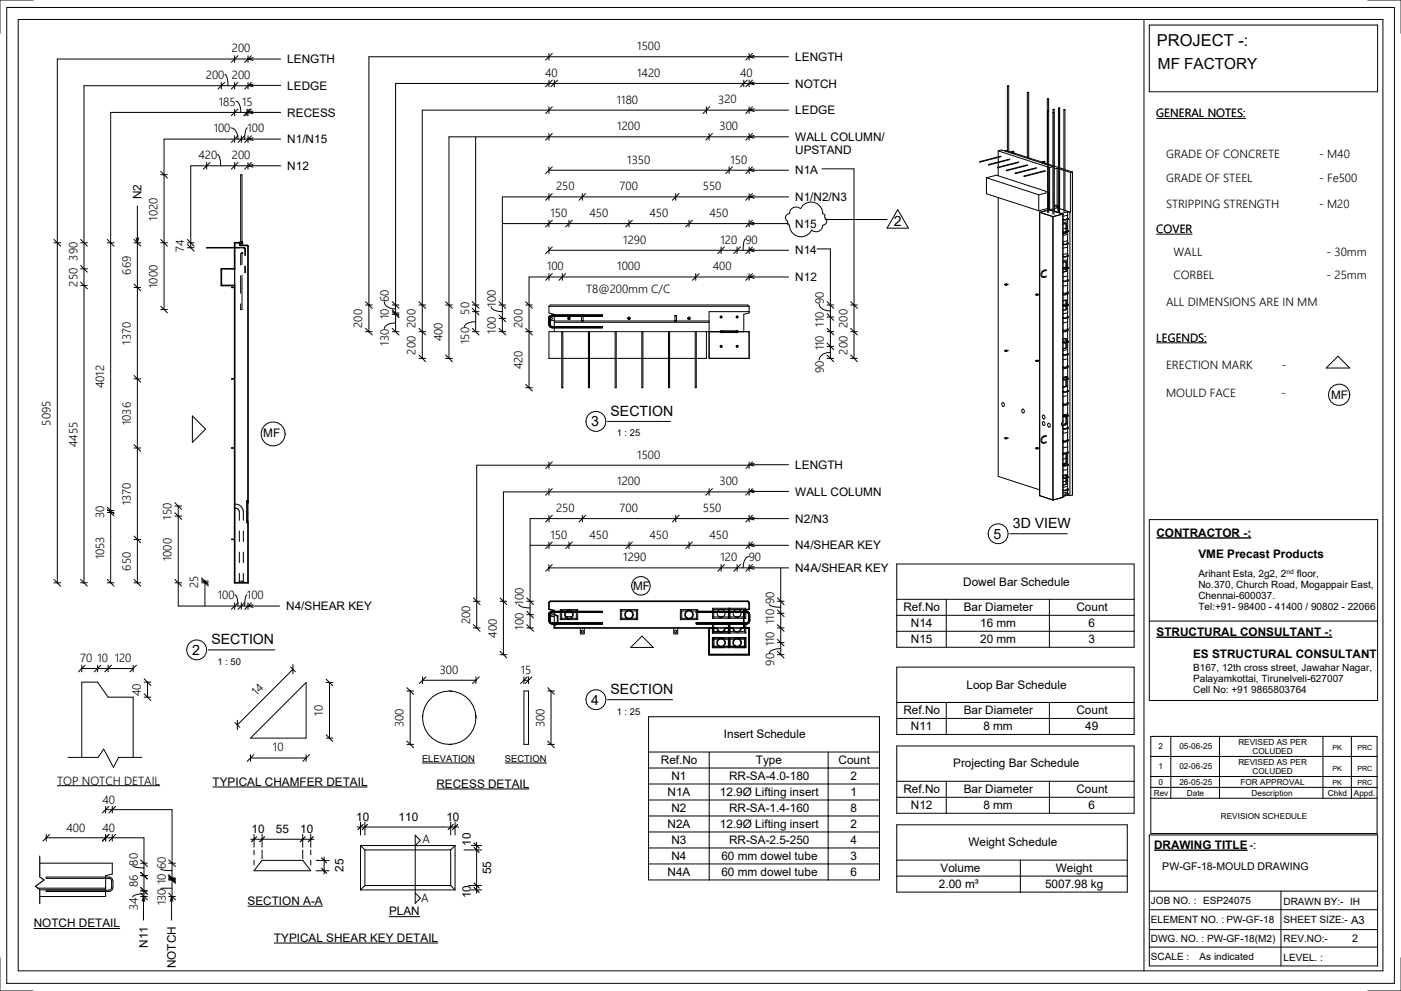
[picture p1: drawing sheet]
<svg xmlns="http://www.w3.org/2000/svg" width="420mm" height="297mm" viewBox="0 0 420 297" stroke-linecap="round" stroke-linejoin="round" font-family="sans-serif">
<g fill="none" stroke="#000" stroke-width=".3">
<path d="M2 2.2h416.1v292.6h-416.1zM5.5 5.8h409.2v285.3h-409.2zM10 0h-10v10M70.4 16.7v2M71.4 16.7l-2 2M74.4 16.7v2M75.4 16.7l-2 2M75.9 17.3l-1.5 .4 1.5 .4M84.1 17.7h-66.9v157M164.6 16v2M165.6 16l-2 2M224.6 16v2"/>
<path d="M225.6 16l-2 2M226.1 16.6l-1.5 .4 1.5 .4M236.5 17h-125.9v82.4M343 5.8v285.3M344.6 7.5h68.5v20h-68.5zM410.1 0h10v10M66.4 24.7v2M67.4 24.7l-2 2M67.4 22.3a3.8 3.8 0 0 1 1 3.4M69.2 38.3a2.98 2.98 0 0 1 2.2 3.4M70.4 32.7v2M70.4 24.7v2"/>
<path d="M70.7 30.3a3.1 3.1 0 0 1 1.5 3.4M71.4 32.7l-2 2M71.4 24.7l-2 2M74.1 32.7v2M74.2 38.3a4.2 4.2 0 0 0-.8 3.4M74.4 25.6l1.5 .4M74.4 25.6h9.7M74.4 32.7v2M74.4 25.7h-49.2v149M74.4 24.7v2M75.1 32.7l-2 2M75.4 32.7l-2 2"/>
<path d="M75.4 24.7l-2 2M75.9 25.2l-1.5 .4M75.9 33.3l-1.5 .4 1.5 .4M84.1 33.7h-50.9v141M164.6 24v2M164.6 32v2M165.6 24l-2 2M165.6 32l-2 2M166.2 24v2M167.2 24l-2 2M211.8 32v2M212.8 32l-2 2"/>
<path d="M223 24v2M224 24l-2 2M224.6 24v2M224.6 32v2M225.6 24l-2 2M225.6 32l-2 2M226.1 24.6l-1.5 .4 1.5 .4M226.1 32.6l-1.5 .4 1.5 .4M236.5 25h-117.9v74.4M236.5 33h-109.9v74.4M302.1 25.8v19.7M302.1 25.8h.4z"/>
<path d="M302.5 25.8v19.8M308 27.7v19.8M308 27.7h.4zM308.4 27.7v19.9M314 29.7v19.7M314 29.7h.4zM314.1 33.2v30.5M314.1 33.2h.3zM314.4 29.7v3.6M314.4 33.2v30.5M315.7 33.7h.3zM315.8 32.8l-.1 31.4"/>
<path d="M315.8 32.8h.3zM316 33.7v30.5M316.1 32.8v29M317.4 33.3h.3zM317.4 32.4l-.1 31.4M317.4 32.4h.3zM317.7 33.3v30.5M317.7 32.4v30.5M319 32.9v30.5M319 32.9h.3zM319.3 32.9v30.5M48.2 52.4h2"/>
<path d="M48.2 51.4l2 2M62 48.7v2M63 48.7l-2 2M65.2 46.3a3.9 3.9 0 0 1 1 3.4M70.4 48.7v2M70.4 40.7v2M71.4 48.7l-2 2M71.4 40.7l-2 2M72.4 40.7v2M73.4 40.7l-2 2M74.4 48.7v2M74.4 40.7v2"/>
<path d="M75.4 48.7l-2 2M75.4 40.7l-2 2M75.9 49.3l-1.5 .4 1.5 .4M75.9 41.3l-1.5 .4 1.5 .4M84.1 49.7h-26.9v24.6M84.1 41.7h-34.9v51.1M142.6 41v58.4M164.6 40v2M164.6 50v2M164.6 58v2M165.6 40l-2 2M165.6 50l-2 2"/>
<path d="M165.6 58l-2 2M174.6 58v2M175.6 58l-2 2M202.6 58v2M203.6 58l-2 2M212.6 40v2M213.6 40l-2 2M218.6 50v2M219.6 50l-2 2M224.6 40v2M224.6 50v2M224.6 58v2"/>
<path d="M225.6 40l-2 2M225.6 50l-2 2M225.6 58l-2 2M226.1 40.6l-1.5 .4 1.5 .4M226.1 50.6l-1.5 .4 1.5 .4M226.1 58.6l-1.5 .4 1.5 .4M236.5 41h-101.9v66.4M236.5 51h-71.9M236.5 59h-85.9v40.4M246.5 50.6h9.6v56.8M295.8 53.3l3-.8 15.3 5M295.8 53.3v4.8l15.7 5.1"/>
<path d="M295.8 53.3l15.7 5.1M299.3 45.2v1.8M299.3 47.2v1.4M299.3 48.7v1.4M299.3 50.3v2.4M299.3 59.2v83.6l12.4 4.1M299.3 45.2l14.8 4.8M299.3 45.2l1.1-.2 13.7 4.4M300.1 46.8l-6.3 1.6M300.2 47l-6.4 1.6M301.1 45.2h1M302.5 45.4l.9 .2"/>
<path d="M302.8 47.7l-6.3 1.6M302.8 47.8l-6.3 1.7M303.2 45.5v.4M303.2 45.5h.2M303.4 45.6v.3M303.4 45.5v.1M303.5 46l.2-.3 .1 .4M303.6 45.7v.3M303.9 45.4l.1 .7M303.9 45.4l-.5 .1M303.9 45.4l-.7 .1M304 45.9l4 1.3"/>
<path d="M305.4 48.5l-6.3 1.7M305.5 48.7l-6.3 1.6M308.1 49.4l-6.3 1.6M308.1 49.6l-6.3 1.6M308.4 47.3l4.3 1.3M310.7 50.3l-6.3 1.6M310.8 50.4l-6.3 1.7M311.5 58.4v4.8M312.5 48.5h.2M312.5 48.5v.4M312.7 48.6v.4M312.7 48.5v.1"/>
<path d="M312.8 49l.2-.3 .1 .4M312.9 48.8h.1M312.9 48.7v.1M312.9 48.8v.2M313.2 48.4l-.7 .1M313.2 48.4l.1 .8M313.2 48.4l-.5 .1M313.3 48.9l.7 .2M313.4 51.1l-6.3 1.7M313.4 51.3l-6.3 1.6M314.1 57.7l-2.6 .7M314.4 50.1l.3 .1"/>
<path d="M314.4 49.5l1.3 .5M314.4 49.2l1.3 .5M314.5 57.6h-.1M314.7 50.2v12.7l1 .3M315.7 50l-1 .2M316.1 49.8l1.3 .4M317 50.4l.4 .1M317 50.4l-.9 .3M317 50.4v11.2M317.7 50.3l1.3 .4M317.7 50.7l1.3 .4M319.3 50.8l2.2 .8"/>
<path d="M319.3 51.2l1.6 .5M320.9 51.7v11.9M321.5 51.6l.1 .1M321.5 51.6v96.8M321.5 51.6l-.6 .1M16.2 72.8h2M16.2 71.8l2 2M24.2 79.6l2 2M24.2 72.8h2M24.2 71.8l2 2M32.2 72.8h2M32.2 71.8l2 2"/>
<path d="M40.2 72.8h2M40.2 71.8l2 2M40.8 71.3l.4 1.5 .4-1.5M41.2 61.7v113M48.2 72.8h2M48.2 71.8l2 2M56.2 74.3h2M56.2 73.3l2 2M56.2 71.8l2 2M56.2 72.8h2M70.4 72.8h.1M71.8 72.8h.1"/>
<path d="M72 74.2h-10v.1h10M72 73.6v-1.2h.7l.1 1.2M72 73.6h.1M72.2 76v3.5M72.2 72.4v-20h.4v20M72.2 74.2h.3M72.3 74.3h.1M72.4 75.8h.4v.2h-.4zM72.6 76v3.3M72.8 74.2l.5 .1 .2 .2 .1 2.1M72.8 74.3l.6 .3v2M73.4 79.8v1.9h.2v-1.9"/>
<path d="M74.2 73.6h.1M74.4 73.8h.1M164.6 66v2M164.6 74v2M165.6 66l-2 2M165.6 74l-2 2M170.6 66v2M171.6 66l-2 2M188.6 66v2M189.6 66l-2 2M206.6 66v2M207.6 66l-2 2"/>
<path d="M216.2 74v2M217.2 74l-2 2M221 74v2M222 74l-2 2M223.5 71.7l-.5 .9-.2 2.4M224.6 66v2M224.6 74v2M225.6 66l-2 2M225.6 74l-2 2M226.1 66.6l-1.5 .4 1.5 .4M226.1 74.6l-1.5 .4 1.5 .4M236.5 67h-85.9"/>
<path d="M236.5 75h-71.9M245 74.6h4v32.8M311.7 63.6v85l4 1.3M311.7 63.6l4 1.3M314.1 63l-2.4 .6M314.1 62.5l-2.6 .7M314.5 62.4h-.1M315.7 62.6l-1.3 .4M315.7 64.9v85M316 61.8a.71 .71 0 0 1 .8-.3 .71 .71 0 0 1 .5 .6M316.1 63.3l1.1 .4M316.2 63.4l.1-1.5 .6-.1a2.07 2.07 0 0 1 .3 2"/>
<path d="M317 62.3l.2 .1M317 62.3l-.8 .2M317 61.9v.4M317.6 63.8l1.1 .4M317.7 62.6l1.3 .4M318.7 64.2v84.9l-3 .8M318.7 64.2l-3 .7M318.7 67.2l1-.2v2.4M318.7 78.7l1-.2v2M319.3 63.1l1.6 .5M319.7 69.6v.2l-1 .3M319.9 65.5l.3 .1"/>
<path d="M319.9 69.2l.3 .1M319.9 72.9l.3 .1M319.9 76.6l.3 .1M320 65.4l.4 .2-1 .4-.7-.1M320 69.1l.4 .2-1 .4-.7-.1M320 72.7l.4 .3-1 .4-.7-.1M320 76.4l.4 .3-1 .3-.7-.1M320.1 63.5l-1.9 .5M320.1 63.5v1.9M320.1 65.6h.1M320.1 65.8v3.3M320.1 69.3h.1"/>
<path d="M320.1 69.5v3.3M320.1 73h.1M320.1 73.2v3.3M320.1 76.7h.1M320.1 76.9v3.3M320.1 63.5l.7 .1M320.1 80l-1.4 .3M320.1 77.9l-1.4 .3M320.1 76l-1.4 .3M320.1 74.1l-1.4 .3M320.1 72.2l-1.4 .3M320.1 70.3l-1.4 .3"/>
<path d="M320.1 68.4l-1.4 .3M320.1 66.4l-1.4 .4M320.1 64.5l-1.4 .4M320.2 65.6l-.8 .2-.7-.1M320.2 69.3l-.8 .2-.7-.1M320.2 73l-.8 .2-.7-.1M320.2 76.7l-.8 .2-.7-.1M320.2 65.6h.1M320.2 69.3h.1M320.2 73h.1M320.2 76.7h.1M320.8 63.6v85"/>
<path d="M320.9 63.6h-.1M24.2 84.6l2 2M24.2 85.6h2M24.2 80.6h2M40.2 86.2h2M40.2 85.2l2 2M48.2 92.8h2M48.2 91.8l2 2M69.6 86.1v.1M70.4 86.1h-.9l.9 .1M70.4 80.6v5M72.2 86.2v1.7"/>
<path d="M72.2 82.7v3.4M72.6 85.9v.5M72.6 86.5v6.3h-.4v-1.7M72.6 82.5v3.3M109.6 90.4l2 2M109.6 98.4l2 2M111.6 91.4h-2M111.6 99.4h-2M115.2 90.5a2.98 2.98 0 0 0 3.4 2.1M117.6 90.4l2 2M117.6 93.2l2 2M117.6 92.8l2 2"/>
<path d="M117.6 98.4l2 2M118.6 96.8a3 3 0 0 0-3.4 1.7M119.6 91.4h-2M119.6 94.2h-2M119.6 93.8h-2M119.6 99.4h-2M125.6 90.4l2 2M125.6 98.4l2 2M127.6 91.4h-2M127.6 99.4h-2M133.6 90.4l2 2M135.6 91.4h-2"/>
<path d="M141.6 90.4l2 2M141.6 92.4l2 2M141.6 98.4l2 2M142.6 96.4a3.1 3.1 0 0 0-3.4 1.6M143.6 91.4h-2M143.6 93.4h-2M143.6 99.4h-2M147.2 91.9a3.1 3.1 0 0 0 3.4 1.5M149.6 90.4l2 2M149.6 94.4l2 2M149.6 98.4l2 2M151.6 91.4h-2"/>
<path d="M151.6 95.4h-2M151.6 99.4h-2M157.6 90.4l2 2M157.6 98.4l2 2M159.6 91.4h-2M159.6 99.4h-2M164.6 82v2M164.6 91.8v2l1.6 .4v.3M164.6 97.3l.3 .7 .7 .2M164.8 94.8l-.3 .1 .1 1.1M164.9 95.4v1.9M164.9 97.3l.2 .4 .5 .2"/>
<path d="M165 95.2h.4l.2 .2-.2 .3-.5-.1M165.3 94.8h15.3v-.3h-15.3l-.7 .7v2.1M165.4 94.8l-.5 .6M165.4 94.8h.2l-.5 .2-.2 .4M165.6 97.9h15v.3h-15M165.6 82l-2 2M166.2 94.8v3.1M166.2 96h-1.3M166.2 98.2v1.2M168.4 99.4v16.8h.4v-16.8M168.6 82v2M169.6 82l-2 2"/>
<path d="M174.4 94.8v1.4M174.8 94.8v1.4M174.8 96.1h-.4M176.8 99.4v16.8h-.4v-16.8M184.4 99.4v16.8h.4v-16.8M192.4 99.4v16.8h.4v-16.8M200.8 99.4v16.8h-.4v-16.8M202.4 96.1h.5M202.9 94.7h-.5M202.9 96.2v-1.6h-.5v1.6M208.5 99.4v16.8h.3v-16.8M208.6 82v2"/>
<path d="M209.6 82l-2 2M211.8 99.4v8M212.6 96.6h-46.4M212.6 96.2h-46.4M216 94.8l.5 .1v.3l-.5 .1zM216.1 99.1l.4 .3-.3 .4-.2-.2zM216.2 95h.2M216.5 99.7h.1M216.7 99.2h.1M220.5 99.7h.1M220.6 99.2h-4l-.2 .2 .2 .3h4M220.7 99.2h.1"/>
<path d="M220.8 99.2l.2-.1 .3 .4-.4 .2zM220.8 94.8l.2-.1 .3 .4-.5 .2zM224.6 82v2M224.6 91.8v2l-1.6 .4v5.2M224.6 91.8h-60M224.6 93.4h-12v14h12v-8h-60v8M224.6 93.4h.1M224.6 91.8l-.4-.4h-59.2l-.4 .4M225.6 82l-2 2M226.1 82.6l-1.5 .4 1.5 .4M236.5 83h-77.9v33.2M245.6 91.1a2.98 2.98 0 0 0 3.4 2.1"/>
<path d="M248 90.4l2 2M248 94l2 2M248 98.4l2 2M250 91.4h-2M250 95h-2M250 99.4h-2M255.1 90.4l2 2M255.1 98.4l2 2M257.1 91.4h-2M257.1 99.4h-2M301.3 85.3l.3 .2M301.3 85.3l.3 .1"/>
<path d="M301.3 85.2v.1M301.6 85.4v.1M301.6 85.2h.3h-.3M301.7 85.4v.1M301.7 85.4h-.1M301.7 85.5h-.1M301.9 85.1l-.6 .1M302.3 85.2l-.6 .2M302.3 85.3l-.6 .2M310.6 88.3l.3 .1M310.6 88.3l.3 .2M310.8 88.3l.4-.1z"/>
<path d="M310.9 88.4v.1M311 88.4v.1M311 88.4h-.1M311 88.5h-.1M311.2 88.1l-.6 .2M311.6 88.2l-.6 .2M311.6 88.3l-.6 .2M313.7 80.8a1.44 1.44 0 0 0-1.3 .7 1.44 1.44 0 0 0-.1 1.5l.6 .2 .9-.2M313.8 81.1l-.8 .2a.87 .87 0 0 0-.6 .8 .87 .87 0 0 0 .5 .8l.8-.2M318.7 90.2l1-.2v1.6M319.7 80.7v.6l-1 .3M319.7 91.7v1.1l-1 .3"/>
<path d="M319.9 91.3l.3 .1M319.9 80.3l.3 .1M319.9 84l.3 .1M319.9 87.6l.3 .1M319.9 95l.3 .1M319.9 98.7l.3 .1M320 80.1l.4 .3-1 .3-.7-.1M320 83.8l.4 .3-1 .3-.7-.1M320 87.5l.4 .3-1 .3-.7-.1M320 91.2l.4 .3-1 .3-.7-.1M320 94.9l.4 .2-1 .4-.7-.1M320 98.6l.4 .2-1 .4-.7-.1"/>
<path d="M320.1 80.3v.1M320.1 80.6v3.3M320.1 84v.1M320.1 84.2v3.3M320.1 87.7v.1M320.1 87.9v3.3M320.1 91.4v.1M320.1 91.6v3.3M320.1 95.1h.1M320.1 95.3v3.3M320.1 98.8h.1M320.1 99v3.3"/>
<path d="M320.1 82.7l-1.4 .4M320.1 85.5l-1.4 .3M320.1 88.3l-1.4 .3M320.1 91l-1.4 .3M320.1 93.8l-1.4 .3M320.1 96.5l-1.4 .3M320.1 99.3l-1.4 .3M320.2 80.4l-.8 .2-.7-.1M320.2 84.1l-.8 .2-.7-.1M320.2 87.8l-.8 .2-.7-.2M320.2 91.4l-.8 .2-.7-.1M320.2 95.1l-.8 .2-.7-.1"/>
<path d="M320.2 98.8l-.8 .2-.7-.1M320.2 80.4h.1M320.2 84.1h.1M320.2 87.8h.1M320.2 91.4l.1 .1M320.2 95.1h.1M320.2 98.8h.1M320.2 84v.1M320.2 87.7v.1M320.2 91.4h.1M40.2 113.6h2M40.2 112.6l2 2"/>
<path d="M69.6 113.5v.1M70.4 113.5h-.9l.9 .1M125.6 106.4l2 2M127.6 107.4h-2M133.6 106.4l2 2M135.6 107.4h-2M157.6 115.2l2 2M159.6 116.2h-2M164.6 107.4h.1M211.8 107.4h-47.2M211.8 107.4h.1M216.1 103.5l.4 .3v.2h-.5z"/>
<path d="M216.2 103.8h.1M220.8 103.7l.2-.2 .3 .4-.4 .2zM248 102.8l2 2M248 106.4l1 1M249 105.6a3 3 0 0 0-3.4 2.4M249 107.4l1 1M250 103.8h-2M250 107.4h-2M255.1 106.4l2 2M257.1 107.4h-2M301.3 105.1l.3 .1M301.3 105.1l.3 .2"/>
<path d="M301.3 105.1h.1M301.5 105.1h.4zM301.6 105.2v.1M301.7 105.2h-.1M301.7 105.3h-.1M301.7 105.2v.1M301.9 104.9l-.6 .2M302.3 105l-.6 .2M302.3 105.2l-.6 .1M310.6 108.1l.3 .2M310.6 108.1l.3 .1M310.8 108.1h.4z"/>
<path d="M310.9 108.2v.1M311 108.2h-.1M311 108.3h-.1M311 108.2v.1M311.2 107.9l-.6 .2M311.6 108.1l-.6 .1M311.6 108.2l-.6 .1M318.7 101.7l1-.3v1.2M318.7 113.2l1-.3v.8M319.7 102.8v1.5l-1 .3M319.7 113.9v1.9l-1 .3M319.9 106.1l.3 .1"/>
<path d="M319.9 102.4l.3 .1M319.9 109.8l.3 .1M319.9 113.5l.3 .1M319.9 117.1l.3 .1M319.9 109.6l.5 .3-1 .3-.7-.1M320 102.2l.4 .3-1 .4-.7-.1M320 105.9l.4 .3-1 .3-.7-.1M320 113.3l.4 .3-1 .3-.7-.1M320 117l.4 .3-1 .3-.7-.1M320.1 102.5h.1M320.1 102.7v3.3M320.1 106.2h.1"/>
<path d="M320.1 106.4v3.3M320.1 109.8v.1M320.1 110.1v3.3M320.1 113.5v.1M320.1 113.7v3.3M320.1 117.2v.1M320.1 117.4v3.3M320.1 102l-1.4 .4M320.1 104.8l-1.4 .3M320.1 107.6l-1.4 .3M320.1 110.3l-1.4 .3M320.1 113.1l-1.4 .3"/>
<path d="M320.1 115.8l-1.4 .3M320.1 118.6l-1.4 .3M320.2 102.5l-.8 .2-.7-.1M320.2 106.2l-.8 .2-.7-.1M320.2 109.9l-.8 .2-.7-.1M320.2 113.6l-.8 .2-.7-.2M320.2 117.3l-.8 .1-.7-.1M320.2 102.5h.1M320.2 106.2h.1M320.2 109.9h.1M320.2 113.6h.1M320.2 117.3h.1"/>
<path d="M320.2 113.5v.1M320.2 117.2v.1M401.2 106.8l3.5 3.5h-7.1zM40.2 134.3h2M40.2 133.3l2 2M57.7 124.7l3.9 4-3.9 3.9zM69.6 134.2v.2M70.4 134.2h-.9l.9 .2M164.6 138.5v2M165.6 138.5l-2 2M224.6 139.3l1.5 .4M224.6 138.5v2"/>
<path d="M224.6 139.5h-81.7v48.8M225.6 138.5l-2 2M226.1 138.9l-1.5 .4M236.5 139.3h-11.9M300.5 120.8a.52 .52 0 0 1 .6 .4 .52 .52 0 0 1-.4 .6l-.3-.5zM301.3 131.3l.3 .3M301.3 131.3l.3 .1M301.3 131.3h.1M301.5 131.3h.4zM301.6 131.4v.2M301.7 131.4v.2M301.7 131.4h-.1"/>
<path d="M301.7 131.6h-.1M301.9 131.2l-.6 .1M302.3 131.3l-.6 .1M302.3 131.4l-.6 .2M306.5 122.7a.52 .52 0 0 1 .6 .4 .52 .52 0 0 1-.5 .6l-.2-.5zM310.6 134.4l.3 .1M310.6 134.4l.3 .2M310.8 134.3h.4zM310.9 134.5v.1M311 134.5v.1M311 134.5h-.1M311 134.6h-.1"/>
<path d="M311.2 134.2l-.6 .2M311.6 134.4l-.6 .2M311.6 134.3l-.6 .2M312.6 124.5a.52 .52 0 0 1 .7 .5 .52 .52 0 0 1-.5 .6l-.3-.5zM312.6 126.5a.52 .52 0 0 1 .7 .4 .52 .52 0 0 1-.5 .6l-.3-.5zM313.7 130.5a1.43 1.43 0 0 0-1.3 .7 1.43 1.43 0 0 0-.1 1.5l.6 .2 .9-.2M313.8 130.8l-.8 .2a.87 .87 0 0 0-.6 .8 .87 .87 0 0 0 .5 .8l.8-.2M314.2 127a.52 .52 0 0 1 .7 .4 .52 .52 0 0 1-.5 .6l-.3-.5zM318.7 126.5l-.2 .2a.55 .55 0 0 0-.3 .5 .55 .55 0 0 0 .5 .5M318.7 127.7h.1M318.7 126.5h.1M318.7 124.7l1-.3v.4"/>
<path d="M318.8 136h-.1M318.9 135.9h.1M319.2 136l-.5 .2M319.7 124.9v2.4l-1 .3M319.7 136v2.8l-1 .2M319.9 124.5l.3 .1M319.9 120.8l.3 .1M319.9 128.2l.3 .1M319.9 131.9l.3 .1M319.9 135.6l.3 .1M319.9 139.3l.3 .1M320 120.7l.4 .3-1 .3-.7-.1"/>
<path d="M320 124.4l.4 .2-1 .4-.7-.1M320 128.1l.4 .2-1 .4-.7-.1M320 131.7l.4 .3-1 .4-.7-.1M320 135.4l.4 .3-1 .3-.7-.1M320 139.1l.4 .3-1 .3-.7-.1M320.1 120.9v.1M320.1 121.1v3.3M320.1 124.6h.1M320.1 124.8v3.3M320.1 128.3h.1M320.1 128.5v3.3M320.1 132h.1"/>
<path d="M320.1 132.2v3.3M320.1 135.6v.1M320.1 135.9v3.3M320.1 139.3v.1M320.1 139.6v3.3M320.1 134l-1.4 .3M320.1 135.7l-1 .2M320.1 137.3l-1.4 .4M320.1 139l-1.4 .4M320.1 121.3l-1.4 .4M320.1 124.1l-1.4 .3M320.1 126.9l-1.4 .3"/>
<path d="M320.1 129.6l-1.4 .3M320.1 132.4l-1.4 .3M320.2 120.9l-.8 .2-.7-.1M320.2 124.6l-.8 .2-.7-.1M320.2 128.3l-.8 .2-.7-.1M320.2 132l-.8 .2-.7-.1M320.2 135.7l-.8 .2-.7-.1M320.2 139.4l-.8 .2-.7-.1M320.2 120.9l.1 .1M320.2 124.6h.1M320.2 128.3h.1M320.2 132h.1"/>
<path d="M320.2 135.7h.1M320.2 139.4h.1M320.3 120.9h-.1M32.2 153.1h2M32.2 152.7l2 2M32.2 153.7h2M32.2 152.1l2 2M52.4 154.7h2M52.4 153.7l2 2M52.4 150.7l2 2M52.4 151.7h2M53.4 151.7v30h30.4"/>
<path d="M70.4 152.3a1.22 1.22 0 0 1 1.4 1.2v2.5M70.4 151.1h.2a2.4 2.4 0 0 1 2.4 2.4v2.5M71.8 159.2v3.1M73 159.2v3.1M74.1 156.1h.3M74.1 156.6v.1M74.4 150.7h.1M74.4 150.1h-.3v.6h.3M74.4 150.7v5.9l-.3 .1M164.6 146.5v2M164.6 154.5v2M165.6 146.5l-2 2"/>
<path d="M165.6 154.5l-2 2M174.6 154.5v2M175.6 154.5l-2 2M202.6 154.5v2M203.6 154.5l-2 2M212.6 146.5v2M213.6 146.5l-2 2M224.6 147.3l1.5 .4M224.6 146.5v2M224.6 147.5h-73.7v48.8M224.6 154.5v2M225.6 146.5l-2 2"/>
<path d="M225.6 154.5l-2 2M226.1 146.9l-1.5 .4M226.1 155.1l-1.5 .4 1.5 .4M236.5 147.3h-11.9M236.5 155.5h-77.6v32.8M318.7 142.6l1-.3v.9M319.7 143.4v1.8l-1 .3M319.9 143l.3 .1M319.9 146.6l.3 .1M320 142.8l.4 .3-1 .3-.7-.1M320 146.5l.4 .3-1 .3-.7-.1M320.1 148.5l.7 .1"/>
<path d="M320.1 148.5l-1.4 .2M320.1 143v.1M320.1 143.2v3.3M320.1 146.7v.1M320.1 146.9v1.6M320.1 140.7l-1.4 .3M320.1 142.4l-1.4 .3M320.1 144.1l-1.4 .3M320.1 145.8l-1.4 .3M320.1 147.5l-1.4 .3M320.2 143.1l-.8 .2-.7-.2M320.2 146.7l-.8 .2-.7-.1"/>
<path d="M320.2 143.1h.1M320.2 146.7l.1 .1M320.2 146.7h.1M320.4 148.5l-.3-.5-.7 .2-.1 .5M321.5 148.4l-.7 .2M321.6 148.3l-.1 .1M344.6 155.8h68.5v54.2h-68.5zM16.2 174.7h2M16.2 173.7l2 2M24.2 174.7h2M24.2 173.7l2 2M32.2 174.7h2"/>
<path d="M32.2 173.7l2 2M40.2 174.7h2M40.2 173.7l1 1M40.2 161.7h2M40.2 160.7l2 2M41.2 174.7l1 1M52.4 174.7h2M52.4 173.7l2 2M60.4 174.7h2M60.4 174.2h2M60.4 173.2l2 2M60.4 173.7l2 2"/>
<path d="M61.4 174.2v7.5M69.6 161.7v.1M70.4 174.7h.1M70.4 161.7h-.9l.9 .1M70.4 178.3a3.9 3.9 0 0 1 1 3.4M71.6 174.7l.2-.5h1.1l.2 .5M71.8 171.9v2.4M71.8 165.5v3.2M73 171.9v2.4M73 165.5v3.2M74 178.3l-.4 1-.2 2.4M74.4 174.7h.1"/>
<path d="M141.9 179.3l2 2M149.9 179.3l2 2M157.9 179.3l2 2M158.9 163.5h77.6M164.6 162.5v2M164.6 169.2v2M165.6 162.5l-2 2M165.6 169.2l-2 2M170.6 162.5v2M171.6 162.5l-2 2M188.6 162.5v2M189.6 162.5l-2 2"/>
<path d="M206.6 162.5v2M207.6 162.5l-2 2M216.2 169.2v2M217.2 169.2l-2 2M221 169.2v2M222 169.2l-2 2M224.5 166.9a3 3 0 0 0-1.7 3.3M224.6 162.5v2M224.6 169.2v2M225.6 162.5l-2 2M225.6 169.2l-2 2M226.1 163.1l-1.5 .4 1.5 .4"/>
<path d="M226.1 169.8l-1.5 .4 1.5 .4M233.1 179.3l2 2M234.1 170.3v26M236.5 170.2h-71.9M24.5 199.4v2M25.5 199.4l-2 2M29.3 199.4v2M30.3 199.4l-2 2M32.4 199.4v2M33.4 199.4l-2 2M39.9 199.4v2M40.9 199.4l-2 2"/>
<path d="M70.4 180.7v2M71.4 180.7l-2 2M72.4 180.7v2M73.4 180.7l-2 2M74.4 180.7v2M75.4 180.7l-2 2M75.9 181.3l-1.5 .4 1.5 .4M87.1 200l1.4 1.4M87.8 199.2v2.9M141.9 187.3l2 2M143.9 180.3h-2M143.9 188.3h-2"/>
<path d="M149.9 195.3l2 2M151.9 180.3h-2M151.9 196.3h-2M155.6 181.2a3.6 3.6 0 0 0 3.3 1.1M157.9 183.3l2 2M157.9 187.3l2 2M159.9 180.3h-2M159.9 184.3h-2M159.9 188.3h-2M164.6 180.7h.1M164.8 183.7l-.3 .1 .1 1M164.9 184.3v1.8"/>
<path d="M164.9 186.1l.2 .5 .5 .1M165 184h.4l.2 .3-.2 .2h-.5M165.4 183.7l15.2-.1v-.3h-15.3l-.7 .7v2.1l.3 .7 .7 .3h15v-.4h-15M165.4 183.6l-.5 .7M165.4 183.6h.2l-.5 .2-.2 .5M166.2 184.3v2.4M166.2 184.9h-1.3M166.2 187.1v.4M166.2 187.5h.1M168 182.8v.5M168 182.8l.4 .4M168 183.6v2.2"/>
<path d="M168.4 183.2v.1M168.4 183.6v1.8M168.4 185.4l-.4 .4M170.1 185.3h.1M170.1 183.2h-1.7M170.1 185.4h-1.7M171.1 183.2h.1M171.6 184.9h-2M172.8 183.2v.1M172.8 183.2h-1.7M172.8 183.6v1.8M172.8 185.4h-1.7"/>
<path d="M172.8 185.4l.4 .4M173.2 182.8v.5M173.2 182.8h-5.2M173.2 182.8l-.4 .4M173.2 183.6v2.2M173.2 185.8h-5.2M175.2 188.3l-.1 1.8h-1l-.1-1.8M186 182.8v3M186 182.8l.4 .4M186.4 183.2v2.2M186.4 185.4l-.4 .4M188.1 185.3h.1"/>
<path d="M188.1 183.2h-1.7M188.1 185.4h-1.7M189.1 194.1l3.4-3.4 3.4 3.4zM189.1 183.2h.1M190.8 183.2h-1.7M190.8 183.2v2.2M190.8 185.4h-1.7M190.8 185.4l.4 .4M191.2 182.8h-5.2M191.2 182.8v3M191.2 182.8l-.4 .4M191.2 185.8h-5.2"/>
<path d="M203.2 188.3l-.1 1.8h-1l-.1-1.8M204 182.8v3M204 182.8l.4 .4M204.4 183.2v2.2M204.4 185.4l-.4 .4M206.1 185.3h.1M206.1 183.2h-1.7M206.1 185.4h-1.7M207.1 183.2h.1M208.8 183.2h-1.7M208.8 183.2v.1M208.8 183.6v1.8"/>
<path d="M208.8 185.4h-1.7M208.8 185.4l.4 .4M209.2 182.8h-5.2M209.2 182.8v.5M209.2 182.8l-.4 .4M209.2 183.6v2.2M209.2 185.8h-5.2M212.6 196.3h.1M212.6 188.3h12M213.6 186.8v3M213.6 189.8h10M213.6 186.8h10"/>
<path d="M213.6 186.8l.4 .4M213.6 182.4v3M213.6 182.4l.4 .4M213.6 191.2v3M213.6 194.2h10M213.6 191.2h10M213.6 191.2l.4 .4M214 187.2h4.4l.4-.4v3l-.4-.4h-4.4M214 187.2v2.2M214 189.4l-.4 .4M214 182.8h4.4l.4-.4v3l-.4-.4h-4.4M214 182.8v2.2"/>
<path d="M214 185l-.4 .4M214 191.6h4.4l.4-.4v3l-.4-.4h-4.4M214 191.6v2.2M214 193.8l-.4 .4M215.7 189.3h.1M215.7 193.7h.1M216.8 191.6h.1M217.2 183.3a1.14 1.14 0 0 0-1-.6 1.14 1.14 0 0 0-1 .6M217.4 183.6a1.19 1.19 0 0 1-1.2 1.5 1.19 1.19 0 0 1-1.2-1.5M218.8 191.6l-.4-.4v3l.4-.4h4.4M218.8 191.6l-.2-.2v2.6M220.5 189.3h.1"/>
<path d="M220.5 193.7h.1M221.6 191.6h.1M222 183.3a1.14 1.14 0 0 0-1-.6 1.14 1.14 0 0 0-1 .6M222.2 183.6a1.19 1.19 0 0 1-1.2 1.5 1.19 1.19 0 0 1-1.2-1.5M223.2 182.8h-4.4l-.4-.4v3l.4-.4h4.4M223.2 182.8v2.2M223.2 185l.4 .4M223.2 187.2h-4.4l-.4-.4v3l.4-.4h4.4M223.2 187.2v2.2M223.2 189.4l.4 .4M223.2 191.6v2.2M223.2 191.6h-4.4"/>
<path d="M223.2 193.8l.4 .4M223.6 185.4h-10M223.6 182.4v3M223.6 182.4h-10M223.6 182.4l-.4 .4M223.6 186.8v3M223.6 186.8l-.4 .4M223.6 191.2v3M223.6 191.2l-.4 .4M223.8 183.6h-15v-.3h15.3l.6 .7 .1 2.1-.3 .7-.7 .3h-15v-.4h15M223.8 183.6l.5 .2 .2 .5M224.5 184.3v1.8"/>
<path d="M224.5 186.1l-.2 .5-.5 .1M230.7 181.2a4.1 4.1 0 0 0 3.4 .9M233.1 182.9l2 2M233.1 187.3l2 2M233.1 191.7l2 2M233.1 195.3l2 2M234.1 194.5h-.9a2.8 2.8 0 0 0-2.5 1.2M235.1 180.3h-2M235.1 183.9h-2M235.1 188.3h-2M235.1 192.7h-2M235.1 196.3h-2"/>
<path d="M344.6 186.2h68.5M24.5 200.4h15.4M43.2 204.5h2M43.2 209h2M43.2 203.5l2 2M43.2 208l2 2M44.2 204.5v4.5M70.5 216.6l1.4 1.4M71.2 215.9v2.8M87.8 200.7l-16.6 16.6M91.8 204.6v16.7h-16.7zM97.8 203.6l2 2"/>
<path d="M97.8 204.6h2M98.8 204.6v16.7M126.7 214.4v.8M134.7 207.2h.8M142.7 214.4v.8M157.1 207.2h1.4v16h-1.4zM17.1 235.5h30.9M20.4 227.1h9l1.7-2.5 2.9 5.4 1.6-2.9h7M24.5 227.1v-22.6h4.8l3.1 4.5h7.5v18.1M63.8 235.9h46.4M75.1 227.2h16.7M75.1 226.2v2"/>
<path d="M76.1 226.2l-2 2M91.8 226.2v2M92.8 226.2l-2 2M97.8 221.3h2M97.8 220.3l2 2M134.7 223.2h.8M11.9 258.8h21.8v3.2l-2 .5v4.4M13.9 251.2h29.3v17.6M13.9 250.2v2M14.9 250.2l-2 2M31.7 242.7h19.9v26.1M31.7 241.7v2"/>
<path d="M31.7 250.2v2M32.7 241.7l-2 2M32.7 250.2l-2 2M33.7 241.7v2M33.7 250.2v2M34.7 241.7l-2 2M34.7 250.2l-2 2M39.8 259.5a2.97 2.97 0 0 0 2.3 .7h1.1M42.2 258.8h2M42.2 257.8l2 2M50.6 257.8l2 2M50.6 258.8h2"/>
<path d="M76.2 254.9v1.4M76.2 257.9v1.4M78.5 257.9h12.3l2.4 3.1h-17zM78.6 254.9v2.5M90.8 254.9v2.5M93.2 254.9v1.4M93.2 257.9v1.4M108.1 253.5h28.3M108.1 253.5v13.3M108.1 253.5l1.3 1.3M109.4 254.8h25.7M109.4 254.8v10.7"/>
<path d="M124.5 253.5l1.5-1.6-1.5-1.5v20.4l1.5-1.5-1.5-1.6M135.1 254.8v10.7M136.4 253.5v13.3M136.4 253.5l-1.3 1.3M344.6 250.3h68.5v39.3h-68.5zM10.1 278.4h25.9M11.4 266.3h20.3M11.9 266.8h19.8M13.9 262.9h18.8l.6 .2 .4 .4 .2 2.6-.2 .6-.4 .4-.6 .2h-18.8v-.4h18.8l.7-.4 .1-.4-.1-2.4-.7-.4h-18.8zM31.7 267.3v1.5h-19.8M42.2 268.8h2M42.2 267.8l2 2"/>
<path d="M42.2 262.5h2M42.2 261.5l2 2M42.2 267.1h2M42.2 266.1l2 2M43 268.7v7.1M43 268.7l-.4 1.5M43 268.7l.4 1.5M43.2 267.9a4.1 4.1 0 0 0-3.4 1.1M48.2 260.5l.7 .3 2.7 .2M50.6 268.8h2M50.6 267.8l2 2M50.6 263.3h2"/>
<path d="M50.6 262.3l2 2M50.6 263.8h2M50.6 262.8l2 2M51.4 268.7v7.1M51.4 268.7l-.4 1.5M51.4 268.7l.4 1.5M51.6 266.3h-3.4M108.1 266.8h28.3M109.4 265.5h25.7M109.4 265.5l-1.3 1.3M135.1 265.5l1.3 1.3M344.6 272.7h68.5"/>
<path d="M344.6 267.2h68.5M344.6 278.7h68.5M384.1 267.2v22.4M0 287.1v10h10M344.6 283.9h68.5M420.1 287.1v10h-10"/>
<circle cx="293.8" cy="48.5" r=".07"/>
<circle cx="296.5" cy="49.4" r=".07"/>
<circle cx="299.1" cy="50.2" r=".07"/>
<circle cx="301.8" cy="51.1" r=".07"/>
<circle cx="304.4" cy="52" r=".07"/>
<circle cx="307.1" cy="52.8" r=".07"/>
<circle cx="72.3" cy="72.9" r=".2"/>
<circle cx="170.6" cy="95.4" r=".4"/>
<circle cx="188.6" cy="95.4" r=".4"/>
<circle cx="206.6" cy="95.4" r=".4"/>
<circle cx="401.5" cy="118.4" r="3.2"/>
<circle cx="81.9" cy="130.1" r="3.6"/>
<circle cx="192.2" cy="175.6" r="2.8"/>
<circle cx="174.7" cy="189.3" r=".37"/>
<circle cx="202.7" cy="189.3" r=".37"/>
<circle cx="134.7" cy="215.2" r="8"/>
</g>
<g fill="none" stroke="#000" stroke-width=".5">
<path d="M70.4 72.8h1.4l.2 .8h2.2l.2 .2v76.9h-.3v5.9h.3v18.1h-4v-89.1h-4v-5h4zM166.2 183.6v.7l1 .4v2M167.2 187.1l-1 .4v.8h48.8a1.2 1.2 0 0 0 1.2 1.2 1.2 1.2 0 0 0 1.2-1.2h2.4a1.2 1.2 0 0 0 1.2 1.2 1.2 1.2 0 0 0 1.2-1.2h2.4v8h-12v-8M171.3 183.3l-.7-.2-.7 .2M171.6 183.6a1.19 1.19 0 0 1-1 1.9 1.19 1.19 0 0 1-1-1.9M223 183.3v-.2l1.6-.4v-2l-.4-.4h-59.2l-.4 .4v2l1.6 .4v.2M223 183.6v3.1M223 187.1v1.2"/>
<circle cx="188.6" cy="184.3" r="1.2"/>
<circle cx="206.6" cy="184.3" r="1.2"/>
<circle cx="216.2" cy="192.7" r="1.2"/>
<circle cx="221" cy="192.7" r="1.2"/>
</g>
<g fill="#000">
<path d="M216.1 99.1l.4 .3-.3 .4-.2-.2zM216 94.8l.5 .1v.3l-.5 .1zM220.8 99.2l.2-.1 .3 .4-.4 .2zM220.8 94.8l.2-.1 .3 .4-.5 .2zM216.1 103.5l.4 .3v.2h-.5zM220.8 103.7l.2-.2 .3 .4-.4 .2z"/>
<circle cx="170.6" cy="95.4" r=".4"/>
<circle cx="188.6" cy="95.4" r=".4"/>
<circle cx="206.6" cy="95.4" r=".4"/>
</g>
<path d="M11.9 256.7v6.2l1.3 .9-2.6 1.9 1.3 1v4.2" fill="none" stroke="#000" stroke-width=".35"/>
<g fill="#fff">
<path d="M346.9 9.5h27.5v5.4h-27.5z"/>
<path d="M405.1 273.8h4.1v3.9h-4.1z"/>
<path d="M346.8 187.4h51.8v4.1h-51.8z"/>
<path d="M357.7 193.9h54.2v4.1h-54.2z"/>
<path d="M346 251.2h27.6v4.2h-27.6z"/>
<path d="M373.6 251.2h1v4.2h-1z"/>
<path d="M374.6 251.2h2.2v4.2h-2.2z"/>
<path d="M346.8 157.6h27.9v4.1h-27.9z"/>
<path d="M359.3 164.1h37.3v4.1h-37.3z"/>
<path d="M359.7 285.1h16.3v3.3h-16.3z"/>
<path d="M405.5 279.4h1.7v3.7h-1.7z"/>
<path d="M367.7 274.1h14.3v3.3h-14.3z"/>
<path d="M347.2 16.6h29.6v5.1h-29.6z"/>
<path d="M348.5 258h44.2v3.6h-44.2z"/>
<path d="M361.9 279.8h20.4v3.3h-20.4z"/>
<path d="M404.8 268.8h2.9v3.3h-2.9z"/>
<path d="M360.7 268.5h14.3v3.3h-14.3z"/>
</g>
<path d="M346.8 161.3h28.4M346.8 191h52.7M346 254.9h28.1" fill="none" stroke="#000" stroke-width=".41"/>
<g fill="none" stroke="#000" stroke-width=".3">
<path d="M346.7 35.5h26.8M237.3 62.7a2 2 0 0 1 2.7-.1 3.5 3.5 0 0 1 4-2 3.5 3.5 0 0 1 2.7 3.4l.5 .2 .2 .5-.2 .5a1.21 1.21 0 0 1 .7 1.4 1.21 1.21 0 0 1-1.2 .9 2 2 0 0 1-1.2 1.8 2 2 0 0 1-2.1-.3 3.5 3.5 0 0 1-4 1.9 3.5 3.5 0 0 1-2.7-3.4l-.5-.2-.2-.5 .2-.4a1.21 1.21 0 0 1-.7-1.4 1.21 1.21 0 0 1 1.2-1zM247.4 65.8h18.6M269.2 62.8l3.2 5.6h-6.4zM346.7 70.2h10.8M346.7 102.8h15.2M182.2 126.3h18.9M268.9 169.1h71.2v25h-71.2zM268.9 179.7h71.2M283.7 179.7v14.4M302.8 160h17.2M314.6 179.7v14.4"/>
<path d="M62.5 194.8h19.9M268.9 189.3h71.2M268.9 184.5h71.2M122 206.2l2 2M122 207.2h2M123 207.2v16M126.7 203.9h16M126.7 202.9v2M127.7 202.9l-2 2M142.7 202.9v2M143.7 202.9l-2 2M157.1 203.9h1.4"/>
<path d="M157.1 202.9v2M158.1 202.9l-2 2M158.5 203.9l-1 1M158.5 202.9v2M159.5 202.9l-1 1M164.2 207.2h2M164.2 206.2l2 2M165.2 207.2v16M182.2 209.8h19.5M194.5 214.9h69.2v48.9h-69.2zM268.9 200h71.2v20.2h-71.2zM268.9 215.4h71.2"/>
<path d="M268.9 210.6h71.2M283.7 210.6v9.6M314.6 210.6v9.6M122 222.2l1 1M122 223.2h2M123 223.2l1 1M126.5 228.7h15.9M130.9 236.5h27.8M151.4 228.7h12.5M164.2 223.2h2M164.2 222.2l2 2M194.5 239.8h69.2"/>
<path d="M194.5 235h69.2M194.5 230.2h69.2M194.5 225.5h69.2M212.7 225.5v38.3M248.3 225.5v38.3M268.9 223.6h71.2v20.2h-71.2zM268.9 239h71.2M268.9 234.2h71.2M283.7 234.2v9.6M314.6 234.2v9.6M345 220.8h67.9v29.1h-67.9zM345 226.8h67.9"/>
<path d="M345 232.8h67.9M345 236h67.9M345 239.3h67.9M351.1 220.8v18.5M365.7 220.8v18.5M396.7 220.8v18.5M405.2 220.8v18.5M75.2 251.6h19M76.2 250.1v3.9M78.6 250.1v3.9M90.8 250.1v3.9M93.2 250.1v3.9"/>
<path d="M94.8 257.9h3.9M97.2 256.9v5.1M107.1 247.9h30.3M108.1 246.4v3.9M109.4 246.4v3.9M135.1 246.4v3.9M136.4 246.4v3.9M139.1 254.8h5.3M141.3 253.5h3.1M142.9 252.5v15.3M194.5 259h69.2M194.5 254.2h69.2"/>
<path d="M194.5 249.4h69.2M194.5 244.6h69.2M268.9 247.3h69.1v20.1h-69.1zM268.9 257.9h69.1M305.9 257.9v9.5M74.2 271.7h22.6M94.8 261h3.9M116.6 274.8h9.3M140.5 265.5h3.9M141.3 266.8h3.1M268.9 262.7h69.1M82.1 282.7h49.3"/>
<circle cx="178.7" cy="126.3" r="3"/>
<circle cx="299.3" cy="160" r="3"/>
<circle cx="59" cy="194.8" r="3"/>
<circle cx="178.7" cy="209.8" r="3"/>
</g>
<g fill="none" stroke="#000" stroke-width=".35">
<path d="M76.9 250.9l-1.5 1.5M79.3 250.9l-1.5 1.5M91.5 250.9l-1.5 1.5M93.9 250.9l-1.5 1.5M96.4 257.2l1.5 1.5M108.8 247.2l-1.5 1.5M110.2 247.2l-1.5 1.5M135.9 247.2l-1.5 1.5M137.2 247.2l-1.5 1.5M142.2 254.1l1.5 1.5M142.2 252.7l1.5 1.5M96.4 260.3l1.5 1.5"/>
<path d="M142.2 266l1.5 1.5M142.2 264.7l1.5 1.5"/>
</g>
<text font-size="4.9" x="346.9" y="13.9">PROJECT -:</text>
<text font-size="4.6" x="347.2" y="20.7">MF FACTORY</text>
<g font-size="4.2">
<text x="268" y="67.8">2</text>
<text x="183.1" y="124.6">SECTION</text>
<text x="177.3" y="127.8">3</text>
<text x="297.9" y="161.5">5</text>
<text x="303.7" y="158.3">3D VIEW</text>
<text x="57.6" y="196.3">2</text>
<text x="63.4" y="193.1">SECTION</text>
<text x="183.1" y="208.1">SECTION</text>
<text x="177.3" y="211.2">4</text>
</g>
<g font-size="3.5">
<text x="69.5" y="15.7">200</text>
<text x="191.1" y="15">1500</text>
<text x="61.7" y="23.7">200</text>
<text x="69.5" y="23.7">200</text>
<text x="86.2" y="18.9">LENGTH</text>
<text x="163.5" y="23">40</text>
<text x="191.1" y="23">1420</text>
<text x="221.9" y="23">40</text>
<text x="238.5" y="18.3">LENGTH</text>
<text x="86.2" y="26.8">LEDGE</text>
<text x="238.5" y="26.3">NOTCH</text>
<text x="65.6" y="31.7">185</text>
<text x="72.6" y="31.7">15</text>
<text x="86.2" y="35">RECESS</text>
<text x="185" y="31">1180</text>
<text x="215.4" y="31">320</text>
<text x="238.5" y="34.3">LEDGE</text>
<text x="346.7" y="35.2">GENERAL NOTES:</text>
<text x="64.1" y="39.7">100</text>
<text x="74.2" y="39.7">100</text>
<text x="185.1" y="39">1200</text>
<text x="215.8" y="39">300</text>
<text x="59.5" y="47.7">420</text>
<text x="69.5" y="47.7">200</text>
<text x="86.2" y="43">N1/N15</text>
<text x="238.5" y="42.3">WALL COLUMN/</text>
<text x="238.5" y="46.2">UPSTAND</text>
<text x="349.6" y="47.3">GRADE OF CONCRETE</text>
<text x="395.5" y="47.3">- M40</text>
<text x="86.2" y="51">N12</text>
<text x="188.1" y="49">1350</text>
<text x="219" y="49">150</text>
<text x="238.5" y="52.3">N1A</text>
<text x="42.4" y="59.7" transform="rotate(-90 42.4 59.7)">N2</text>
<text x="166.7" y="57">250</text>
<text x="185.8" y="57">700</text>
<text x="210.8" y="57">550</text>
<text x="349.6" y="54.6">GRADE OF STEEL</text>
<text x="395.5" y="54.6">- Fe500</text>
<text x="165" y="65">150</text>
<text x="176.7" y="65">450</text>
<text x="194.7" y="65">450</text>
<text x="212.7" y="65">450</text>
<text x="238.5" y="60.3">N1/N2/N3</text>
<text x="349.6" y="62.3">STRIPPING STRENGTH</text>
<text x="395.5" y="62.3">- M20</text>
<text x="47.2" y="66.1" transform="rotate(-90 47.2 66.1)">1020</text>
<text x="238.5" y="68.3">N15</text>
<text x="346.7" y="69.9">COVER</text>
<text x="55.2" y="75.4" transform="rotate(-90 55.2 75.4)">74</text>
<text x="186.9" y="73">1290</text>
<text x="216" y="73">120</text>
<text x="223.5" y="73">90</text>
<text x="238.5" y="76.3">N14</text>
<text x="351.8" y="76.8">WALL</text>
<text x="397.8" y="76.8">- 30mm</text>
<text x="23.2" y="78.1" transform="rotate(-90 23.2 78.1)">390</text>
<text x="39.2" y="82.3" transform="rotate(-90 39.2 82.3)">669</text>
<text x="164" y="81">100</text>
<text x="185.1" y="81">1000</text>
<text x="213.7" y="81">400</text>
<text x="351.8" y="83.5">CORBEL</text>
<text x="397.8" y="83.5">- 25mm</text>
<text x="23.2" y="85.9" transform="rotate(-90 23.2 85.9)">250</text>
<text x="47.2" y="86.3" transform="rotate(-90 47.2 86.3)">1000</text>
<text x="175.8" y="87.8">T8@200mm C/C</text>
<text x="238.5" y="84.3">N12</text>
<text x="116.6" y="90.5" transform="rotate(-90 116.6 90.5)">60</text>
<text x="116.6" y="95.7" transform="rotate(-90 116.6 95.7)">10</text>
<text x="140.6" y="94.3" transform="rotate(-90 140.6 94.3)">50</text>
<text x="148.6" y="91.9" transform="rotate(-90 148.6 91.9)">100</text>
<text x="247" y="91.1" transform="rotate(-90 247 91.1)">90</text>
<text x="349.6" y="91.6">ALL DIMENSIONS ARE IN MM</text>
<text x="108.6" y="98.3" transform="rotate(-90 108.6 98.3)">200</text>
<text x="124.6" y="98.3" transform="rotate(-90 124.6 98.3)">200</text>
<text x="148.6" y="100" transform="rotate(-90 148.6 100)">100</text>
<text x="156.6" y="98.3" transform="rotate(-90 156.6 98.3)">200</text>
<text x="247" y="97.9" transform="rotate(-90 247 97.9)">110</text>
<text x="254.1" y="98.3" transform="rotate(-90 254.1 98.3)">200</text>
<text x="39.2" y="103.4" transform="rotate(-90 39.2 103.4)">1370</text>
<text x="116.6" y="103.6" transform="rotate(-90 116.6 103.6)">130</text>
<text x="124.6" y="106.3" transform="rotate(-90 124.6 106.3)">200</text>
<text x="132.6" y="102.3" transform="rotate(-90 132.6 102.3)">400</text>
<text x="140.6" y="103.2" transform="rotate(-90 140.6 103.2)">150</text>
<text x="247" y="105.1" transform="rotate(-90 247 105.1)">110</text>
<text x="254.1" y="106.3" transform="rotate(-90 254.1 106.3)">200</text>
<text x="346.7" y="102.5">LEGENDS:</text>
<text x="156.6" y="110.7" transform="rotate(-90 156.6 110.7)">420</text>
<text x="247" y="111.8" transform="rotate(-90 247 111.8)">90</text>
<text x="349.6" y="110.8">ERECTION MARK</text>
<text x="384.3" y="110.8">-</text>
<text x="31.2" y="116.5" transform="rotate(-90 31.2 116.5)">4012</text>
<text x="349.6" y="119.1">MOULD FACE</text>
<text x="384.2" y="119.1">-</text>
<text x="399.1" y="119.7">MF</text>
<text x="15.2" y="127.6" transform="rotate(-90 15.2 127.6)">5095</text>
<text x="39.2" y="127.5" transform="rotate(-90 39.2 127.5)">1036</text>
<text x="78.9" y="131">MF</text>
<text x="23.2" y="134" transform="rotate(-90 23.2 134)">4455</text>
<text x="191.1" y="137.5">1500</text>
<text x="238.5" y="140.6">LENGTH</text>
<text x="185.1" y="145.5">1200</text>
<text x="215.8" y="145.5">300</text>
<text x="238.5" y="148.6">WALL COLUMN</text>
<text x="31.2" y="155.3" transform="rotate(-90 31.2 155.3)">30</text>
<text x="39.2" y="151.5" transform="rotate(-90 39.2 151.5)">1370</text>
<text x="51.4" y="155.8" transform="rotate(-90 51.4 155.8)">150</text>
<text x="166.7" y="153.5">250</text>
<text x="185.8" y="153.5">700</text>
<text x="210.8" y="153.5">550</text>
<text x="165" y="161.5">150</text>
<text x="176.7" y="161.5">450</text>
<text x="194.7" y="161.5">450</text>
<text x="212.7" y="161.5">450</text>
<text x="238.5" y="156.7">N2/N3</text>
<text x="346.8" y="160.9">CONTRACTOR -:</text>
<text x="31.2" y="167.7" transform="rotate(-90 31.2 167.7)">1053</text>
<text x="238.5" y="164.7">N4/SHEAR KEY</text>
<text x="359.3" y="167.3">VME Precast Products</text>
<text x="39.2" y="171.1" transform="rotate(-90 39.2 171.1)">650</text>
<text x="51.4" y="168.2" transform="rotate(-90 51.4 168.2)">1000</text>
<text x="186.9" y="168.3">1290</text>
<text x="216" y="168.3">120</text>
<text x="224.5" y="168.3">90</text>
<text x="238.5" y="171.5">N4A/SHEAR KEY</text>
<text x="59.5" y="176.4" transform="rotate(-90 59.5 176.4)">25</text>
<text x="65.3" y="179.7">100</text>
<text x="74" y="179.7">100</text>
<text x="189.8" y="177">MF</text>
<text x="288.8" y="175.5">Dowel Bar Schedule</text>
<text x="85.8" y="182.9">N4/SHEAR KEY</text>
<text x="157" y="181.2" transform="rotate(-90 157 181.2)">100</text>
<text x="232.1" y="181.2" transform="rotate(-90 232.1 181.2)">90</text>
<text x="270.9" y="183.2">Ref.No</text>
<text x="289" y="183.2">Bar Diameter</text>
<text x="322.8" y="183.2">Count</text>
<text x="140.9" y="187.1" transform="rotate(-90 140.9 187.1)">200</text>
<text x="149" y="191.1" transform="rotate(-90 149 191.1)">400</text>
<text x="157" y="188.8" transform="rotate(-90 157 188.8)">100</text>
<text x="232.1" y="187.1" transform="rotate(-90 232.1 187.1)">110</text>
<text x="273.1" y="188">N14</text>
<text x="293.9" y="188">16 mm</text>
<text x="326.4" y="188">6</text>
<text x="346.8" y="190.7">STRUCTURAL CONSULTANT -:</text>
<text x="232.1" y="193.8" transform="rotate(-90 232.1 193.8)">110</text>
<text x="273.1" y="192.8">N15</text>
<text x="293.9" y="192.8">20 mm</text>
<text x="326.4" y="192.8">3</text>
<text x="357.7" y="197.1">ES STRUCTURAL CONSULTANT</text>
<text x="24.1" y="198.4">70</text>
<text x="29.2" y="198.4">10</text>
<text x="34.4" y="198.4">120</text>
<text x="131.8" y="201.9">300</text>
<text x="156.2" y="201.9">15</text>
<text x="232.1" y="199.5" transform="rotate(-90 232.1 199.5)">90</text>
<text x="42.2" y="208.7" transform="rotate(-90 42.2 208.7)">40</text>
<text x="76.9" y="208.7" transform="rotate(-45 76.9 208.7)">14</text>
<text x="289.8" y="206.5">Loop Bar Schedule</text>
<text x="96.8" y="214.6" transform="rotate(-90 96.8 214.6)">10</text>
<text x="270.9" y="214.1">Ref.No</text>
<text x="289" y="214.1">Bar Diameter</text>
<text x="322.8" y="214.1">Count</text>
<text x="121" y="218" transform="rotate(-90 121 218)">300</text>
<text x="163.2" y="218" transform="rotate(-90 163.2 218)">300</text>
<text x="217.1" y="221.3">Insert Schedule</text>
<text x="273.1" y="218.9">N11</text>
<text x="294.8" y="218.9">8 mm</text>
<text x="325.4" y="218.9">49</text>
<text x="81.8" y="225.3">10</text>
<text x="198.1" y="229">Ref.No</text>
<text x="201.3" y="233.8">N1</text>
<text x="218.6" y="233.8">RR-SA-4.0-180</text>
<text x="226.7" y="229">Type</text>
<text x="251.4" y="229">Count</text>
<text x="255" y="233.8">2</text>
<text x="285.8" y="230.1">Projecting Bar Schedule</text>
<text x="17.1" y="235.2">TOP NOTCH DETAIL</text>
<text x="63.8" y="235.6">TYPICAL CHAMFER DETAIL</text>
<text x="130.9" y="236.1">RECESS DETAIL</text>
<text x="200.2" y="238.6">N1A</text>
<text x="215.9" y="238.6">12.9Ø Lifting insert</text>
<text x="255" y="238.6">1</text>
<text x="270.9" y="237.8">Ref.No</text>
<text x="289" y="237.8">Bar Diameter</text>
<text x="322.8" y="237.8">Count</text>
<text x="30.7" y="241.1">40</text>
<text x="201.3" y="243.4">N2</text>
<text x="218.6" y="243.4">RR-SA-1.4-160</text>
<text x="255" y="243.4">8</text>
<text x="273.1" y="242.6">N12</text>
<text x="294.8" y="242.6">8 mm</text>
<text x="326.4" y="242.6">6</text>
<text x="19.9" y="249.3">400</text>
<text x="30.7" y="249.3">40</text>
<text x="75.4" y="249.9">10</text>
<text x="82.7" y="249.9">55</text>
<text x="90" y="249.9">10</text>
<text x="106.8" y="246.2">10</text>
<text x="119.5" y="246.2">110</text>
<text x="133.9" y="246.2">10</text>
<text x="200.2" y="248.2">N2A</text>
<text x="215.9" y="248.2">12.9Ø Lifting insert</text>
<text x="255" y="248.2">2</text>
<text x="126.7" y="252.7">A</text>
<text x="141.2" y="253.6" transform="rotate(-90 141.2 253.6)">10</text>
<text x="201.3" y="253">N3</text>
<text x="201.3" y="257.8">N4</text>
<text x="216.3" y="257.8">60 mm dowel tube</text>
<text x="218.6" y="253">RR-SA-2.5-250</text>
<text x="255" y="253">4</text>
<text x="255" y="257.8">3</text>
<text x="290.4" y="253.7">Weight Schedule</text>
<text x="346" y="254.5">DRAWING TITLE</text>
<text x="374.6" y="254.5">-:</text>
<text x="41.3" y="259.5" transform="rotate(-90 41.3 259.5)">80</text>
<text x="49.7" y="260.5" transform="rotate(-90 49.7 260.5)">60</text>
<text x="103" y="261.4" transform="rotate(-90 103 261.4)">25</text>
<text x="147.2" y="262.1" transform="rotate(-90 147.2 262.1)">55</text>
<text x="200.2" y="262.6">N4A</text>
<text x="216.3" y="262.6">60 mm dowel tube</text>
<text x="255" y="262.6">6</text>
<text x="282" y="261.4">Volume</text>
<text x="316.6" y="261.4">Weight</text>
<text x="41.3" y="266.1" transform="rotate(-90 41.3 266.1)">86</text>
<text x="49.7" y="265.1" transform="rotate(-90 49.7 265.1)">10</text>
<text x="141.2" y="269.3" transform="rotate(-90 141.2 269.3)">10</text>
<text x="281.5" y="266.2">2.00 m³</text>
<text x="313.3" y="266.2">5007.98 kg</text>
<text x="41.3" y="272.8" transform="rotate(-90 41.3 272.8)">34</text>
<text x="49.7" y="271.5" transform="rotate(-90 49.7 271.5)">130</text>
<text x="74.2" y="271.3">SECTION A-A</text>
<text x="116.6" y="274.4">PLAN</text>
<text x="126.3" y="270.4">A</text>
<text x="10.1" y="278">NOTCH DETAIL</text>
<text x="44.3" y="284.2" transform="rotate(-90 44.3 284.2)">N11</text>
<text x="82.1" y="282.3">TYPICAL SHEAR KEY DETAIL</text>
<text x="52.7" y="290.3" transform="rotate(-90 52.7 290.3)">NOTCH</text>
</g>
<text font-size="3.4" x="405.1" y="276.9">A3</text>
<g font-size="3.2">
<text x="348.5" y="260.9">PW-GF-18-MOULD DRAWING</text>
<text x="405.5" y="282.4">2</text>
</g>
<g font-size="3">
<text x="359.3" y="172.9">Arihant Esta, 2g2, 2</text>
<text x="388.8" y="172.9">floor,</text>
<text x="359.3" y="176.2">No.370, Church Road, Mogappair East,</text>
<text x="359.3" y="179.5">Chennai-600037.</text>
<text x="359.3" y="182.8">Tel:+91- 98400 - 41400 / 90802 - 22066</text>
<text x="357.7" y="201.1">B167, 12th cross street, Jawahar Nagar,</text>
<text x="357.7" y="204.4">Palayamkottai, Tirunelveli-627007</text>
<text x="357.7" y="207.8">Cell No: +91 9865803764</text>
<text x="345.1" y="270.9">JOB NO. :</text>
<text x="360.7" y="271.1">ESP24075</text>
<text x="384.8" y="271.4">DRAWN BY:-</text>
<text x="404.8" y="271.4">IH</text>
<text x="345.1" y="276.8">ELEMENT NO. :</text>
<text x="367.7" y="276.8">PW-GF-18</text>
<text x="384.8" y="276.8">SHEET SIZE:-</text>
<text x="345.1" y="282.4">DWG. NO. :</text>
<text x="345.1" y="287.7">SCALE :</text>
<text x="359.7" y="287.7">As indicated</text>
<text x="361.9" y="282.4">PW-GF-18(M2)</text>
<text x="384.8" y="282.4">REV.NO:-</text>
<text x="384.8" y="288">LEVEL. :</text>
</g>
<g font-size="2.8">
<text x="184.9" y="130.8">1 : 25</text>
<text x="65.2" y="199.3">1 : 50</text>
<text x="184.9" y="214.2">1 : 25</text>
<text x="126.5" y="228.4">ELEVATION</text>
<text x="151.4" y="228.4">SECTION</text>
</g>
<g font-size="2.5">
<text x="347.4" y="224.7">2</text>
<text x="353.6" y="224.7">05-06-25</text>
<text x="371.3" y="223.3">REVISED AS PER</text>
<text x="375.5" y="226.1">COLUDED</text>
<text x="347.4" y="230.7">1</text>
<text x="353.6" y="230.7">02-06-25</text>
<text x="371.3" y="229.3">REVISED AS PER</text>
<text x="375.5" y="232.1">COLUDED</text>
<text x="345.9" y="238.6">Rev</text>
<text x="347.4" y="235.3">0</text>
<text x="353.6" y="235.3">26-05-25</text>
<text x="355.9" y="238.6">Date</text>
<text x="372" y="235.3">FOR APPROVAL</text>
<text x="375.3" y="238.6">Description</text>
<text x="398.2" y="238.6">Chkd</text>
<text x="406" y="238.6">Appd.</text>
<text x="366" y="245.4">REVISION SCHEDULE</text>
</g>
<g font-size="2.1">
<text x="399.5" y="224.8">PK</text>
<text x="407" y="224.8">PRC</text>
<text x="399.5" y="231.1">PK</text>
<text x="407" y="231.1">PRC</text>
<text x="399.5" y="235.2">PK</text>
<text x="407" y="235.2">PRC</text>
</g>
<text font-size="2" x="385.7" y="172">nd</text>
</svg>
